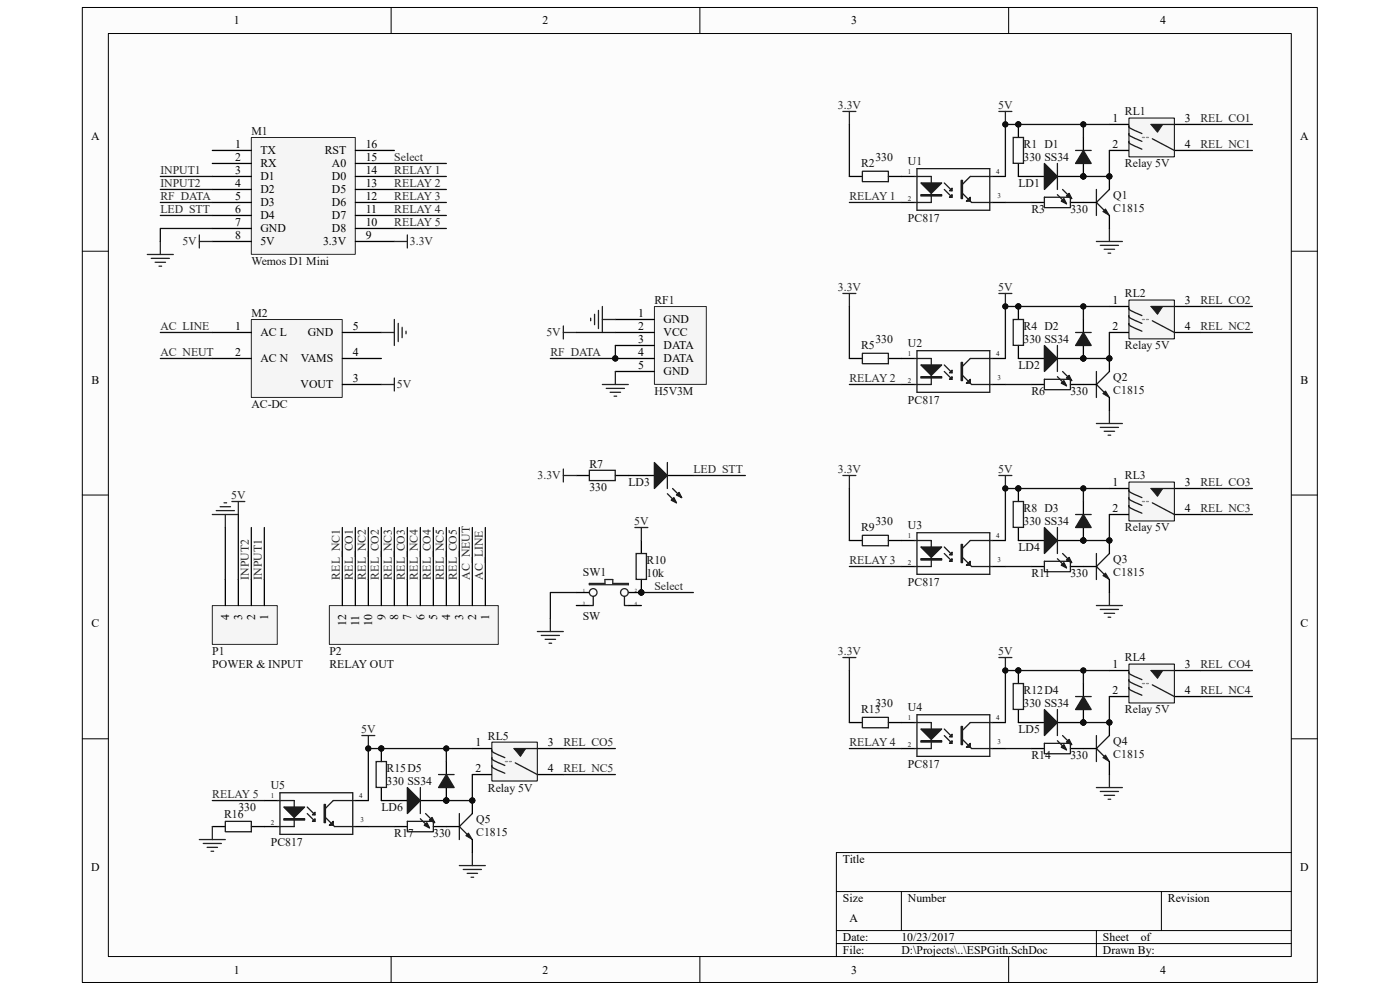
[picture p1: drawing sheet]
<svg xmlns="http://www.w3.org/2000/svg" width="297mm" height="210mm" viewBox="0 0 297 210" stroke-linecap="round" stroke-linejoin="round" font-family="sans-serif">
<path d="M17.5 1.6h262v206.8h-262z" fill="#fcfcfc"/>
<path d="M17.5 1.6h262v206.8h-262z" fill="none" stroke="#000" stroke-width=".21"/>
<path d="M23 7.1h250.9v195.8h-250.9z" fill="#fcfcfc"/>
<g fill="none" stroke="#000" stroke-width=".21">
<path d="M23 7.1h250.9v195.8h-250.9zM83 1.6v5.5M148.5 1.6v5.5M214 1.6v5.5M17.5 53.3h5.5M274 53.3h5.5M17.5 105h5.5M274 105h5.5M17.5 156.7h5.5M274 156.7h5.5M177.4 189.1h96.6M177.4 197.4h96.6"/>
<path d="M191.2 189.1v8.3M232.6 197.4v5.5M246.4 189.1v8.3M274 180.8h-96.6v22.1M83 202.9v5.5M148.5 202.9v5.5M177.4 200.2h96.6M214 202.9v5.5"/>
</g>
<path d="M53.3 29.2h22.1v24.8h-22.1z" fill="#f5f5f5"/>
<path d="M53.3 29.2h22.1v24.8h-22.1z" fill="none" stroke="#262626" stroke-width=".21"/>
<g fill="none" stroke="#000" stroke-width=".28">
<path d="M45 31.9h8.3M45 34.7h8.3M45 37.4h8.3M75.4 31.9h8.3M75.4 34.7h8.3M75.4 37.4h8.3M191.2 37.4h2.8M210.5 37.4h2.8M45 40.2h8.3M45 42.9h8.3M45 45.7h8.3M45 48.5h8.3"/>
<path d="M45 51.2h8.3M75.4 40.2h8.3M75.4 42.9h8.3M75.4 45.7h8.3M75.4 48.5h8.3M75.4 51.2h8.3M191.2 42.9h2.8M210.5 42.9h2.8"/>
</g>
<path d="M194 37.4h3.6v5.5h-3.6M194.5 35.8h15.5v8.8h-15.5zM200.3 38.8l1.7 1.7M210.5 37.4h-4.7l-1.6 1.7M200.3 40.2l1.7 1.6M204.2 41l1.9 1.9h4.4" fill="none" stroke="#1c1c1c" stroke-width=".28"/>
<path d="M195.4 38.8h4.4l-2.2 2.2z" fill="#1c1c1c"/>
<path d="M195.4 38.8h4.4l-2.2 2.2zM195.4 41.3h4.4v.3h-4.4zM195.4 41.4h4.4" fill="none" stroke="#1c1c1c" stroke-width=".28"/>
<path d="M202 41.3v.5h-.6z" fill="#1c1c1c"/>
<path d="M202 41.3v.5h-.6z" fill="none" stroke="#1c1c1c" stroke-width=".28"/>
<path d="M201.4 40.5l.6-.6v.6z" fill="#1c1c1c"/>
<path d="M202 39.9v.6h-.6zM203.9 38.3h.3v3.8h-.3zM204 38.3v3.8" fill="none" stroke="#1c1c1c" stroke-width=".28"/>
<path d="M205 42.7l.8-.9v.9z" fill="#1c1c1c"/>
<path d="M205 42.7l.8-.9v.9zM221.6 41.8h5.5v2.3h-5.5zM232.6 40.2v5.5M235.4 40.2l-2.8 2.7 2.2 2.3" fill="none" stroke="#1c1c1c" stroke-width=".28"/>
<path d="M218.8 42.9h2.8M227.1 42.9h2.7" fill="none" stroke="#000" stroke-width=".28"/>
<path d="M232.6 51.2h5.5M233.4 52h3.9M234.2 52.9h2.3M235.1 53.7h.5M235.4 48.5v2.7" fill="none" stroke="#262626" stroke-width=".28"/>
<path d="M234 44.9l.5-.6 .9 1.4z" fill="#1c1c1c"/>
<path d="M234 44.9l.5-.6 .9 1.4z" fill="none" stroke="#1c1c1c" stroke-width=".21"/>
<path d="M235.4 37.4v2.8M235.4 31.9h4.1M235.4 26.4h4.1M249.1 31.9h5.6M249.1 26.4h5.6M229.8 42.9h2.8M235.4 45.7v2.8" fill="none" stroke="#000" stroke-width=".28"/>
<circle cx="235.3" cy="37.4" r=".54" fill="#0e0e0e" stroke="#0e0e0e" stroke-width=".21"/>
<path d="M239.5 25.1h9.6v8.2h-9.6z" fill="#f5f5f5"/>
<path d="M239.5 25h9.6v8.3h-9.6z" fill="none" stroke="#000" stroke-width=".21"/>
<path d="M239.5 28.3v.3l.3 .3 2.4 1.1M239.5 30v.1a1.65 1.65 0 0 0 1.3 .9l1.4 .6M239.5 26.7v.1a1.65 1.65 0 0 0 1.3 .9l1.4 .6" fill="none" stroke="#1c1c1c" stroke-width=".28"/>
<path d="M244.2 26.4h2.5l-1.1 1.7z" fill="#1c1c1c"/>
<path d="M244.2 26.4h2.5l-1.1 1.7z" fill="none" stroke="#1c1c1c" stroke-width=".21"/>
<path d="M244.2 26.4h4.9M244.5 29.4l4.6 2.5" fill="none" stroke="#1c1c1c" stroke-width=".28"/>
<path d="M243.6 29.2h-1.4" fill="none" stroke="#808080" stroke-width=".28" stroke-dasharray=".4 .4"/>
<path d="M211.9 23.6h2.8M213.3 23.6v2.8" fill="none" stroke="#262626" stroke-width=".28"/>
<g fill="#0e0e0e" stroke="#0e0e0e" stroke-width=".21">
<circle cx="213.3" cy="26.4" r=".54"/>
<circle cx="229.8" cy="37.4" r=".54"/>
</g>
<path d="M229.8 29.2v2.7M229.8 34.7v2.7" fill="none" stroke="#000" stroke-width=".28"/>
<path d="M229.8 31.9l1.7 2.8h-3.3z" fill="#1c1c1c"/>
<path d="M182.9 36.3h5.6v2.2h-5.6zM228.2 31.9h3.3M229.8 31.9l1.7 2.8h-3.3zM194 76h3.6v5.6h-3.6M194.5 74.4h15.5v8.8h-15.5zM200.3 77.4l1.7 1.7M200.3 78.8l1.7 1.7M204.2 79.6l1.9 2h4.4M210.5 76h-4.7l-1.6 1.7" fill="none" stroke="#1c1c1c" stroke-width=".28"/>
<circle cx="229.8" cy="37.4" r=".54" fill="#0e0e0e" stroke="#0e0e0e" stroke-width=".21"/>
<path d="M180.2 37.4h2.7M188.5 37.4h2.7M191.2 76h2.8M210.5 76h2.8M191.2 81.6h2.8M210.5 81.6h2.8" fill="none" stroke="#000" stroke-width=".28"/>
<path d="M195.4 77.4h4.4l-2.2 2.2z" fill="#1c1c1c"/>
<path d="M195.4 77.4h4.4l-2.2 2.2zM195.4 79.9h4.4v.3h-4.4zM195.4 80h4.4" fill="none" stroke="#1c1c1c" stroke-width=".28"/>
<path d="M202 79.9v.6h-.6z" fill="#1c1c1c"/>
<path d="M202 79.9v.6h-.6z" fill="none" stroke="#1c1c1c" stroke-width=".28"/>
<path d="M202 78.5v.6h-.6z" fill="#1c1c1c"/>
<path d="M202 78.5v.6h-.6zM203.9 76.9h.3v3.8h-.3zM204 76.9v3.8" fill="none" stroke="#1c1c1c" stroke-width=".28"/>
<path d="M205 81.3l.8-.8v.8z" fill="#1c1c1c"/>
<path d="M232.6 78.8v5.5M235.4 78.8l-2.8 2.8 2.2 2.2M205 81.3l.8-.8v.8zM221.6 80.5h5.5v2.2h-5.5z" fill="none" stroke="#1c1c1c" stroke-width=".28"/>
<path d="M218.8 81.6h2.8M227.1 81.6h2.7" fill="none" stroke="#000" stroke-width=".28"/>
<path d="M232.6 89.8h5.5M233.4 90.7h3.9M234.2 91.5h2.3M235.1 92.3h.5M235.4 87.1v2.7" fill="none" stroke="#262626" stroke-width=".28"/>
<path d="M234 83.5l.5-.6 .9 1.4z" fill="#1c1c1c"/>
<path d="M234 83.5l.5-.6 .9 1.4z" fill="none" stroke="#1c1c1c" stroke-width=".21"/>
<path d="M235.4 76v2.8M235.4 70.5h4.1M235.4 65h4.1M249.1 70.5h5.6M249.1 65h5.6M229.8 81.6h2.8M235.4 84.3v2.8" fill="none" stroke="#000" stroke-width=".28"/>
<circle cx="235.3" cy="76" r=".54" fill="#0e0e0e" stroke="#0e0e0e" stroke-width=".21"/>
<path d="M239.5 63.7h9.6v8.2h-9.6z" fill="#f5f5f5"/>
<path d="M239.5 63.6h9.6v8.3h-9.6z" fill="none" stroke="#000" stroke-width=".21"/>
<path d="M239.5 66.9v.3l.3 .3 2.4 1.1M239.5 68.6v.1a1.59 1.59 0 0 0 1.3 .9l1.4 .7M239.5 65.3v.1a2.02 2.02 0 0 0 1.4 1l1.3 .5" fill="none" stroke="#1c1c1c" stroke-width=".28"/>
<path d="M244.2 65h2.5l-1.1 1.7z" fill="#1c1c1c"/>
<path d="M244.2 65h2.5l-1.1 1.7z" fill="none" stroke="#1c1c1c" stroke-width=".21"/>
<path d="M244.2 65h4.9M244.5 68l4.6 2.5" fill="none" stroke="#1c1c1c" stroke-width=".28"/>
<path d="M243.6 67.8h-1.4" fill="none" stroke="#808080" stroke-width=".28" stroke-dasharray=".4 .4"/>
<path d="M211.9 62.3h2.8M213.3 62.3v2.7" fill="none" stroke="#262626" stroke-width=".28"/>
<g fill="#0e0e0e" stroke="#0e0e0e" stroke-width=".21">
<circle cx="213.3" cy="65" r=".54"/>
<circle cx="229.8" cy="76" r=".54"/>
</g>
<path d="M229.8 67.8v2.7M229.8 73.3v2.7" fill="none" stroke="#000" stroke-width=".28"/>
<path d="M229.8 70.5l1.7 2.8h-3.3z" fill="#1c1c1c"/>
<path d="M182.9 74.9h5.6v2.2h-5.6zM228.2 70.5h3.3M229.8 70.5l1.7 2.8h-3.3zM194 114.7h3.6v5.5h-3.6M194.5 113h15.5v8.8h-15.5zM200.3 116l1.7 1.7M200.3 117.4l1.7 1.7M204.2 118.2l1.9 2h4.4M210.5 114.7h-4.7l-1.6 1.6" fill="none" stroke="#1c1c1c" stroke-width=".28"/>
<circle cx="229.8" cy="76" r=".54" fill="#0e0e0e" stroke="#0e0e0e" stroke-width=".21"/>
<path d="M180.2 76h2.7M188.5 76h2.7M191.2 114.7h2.8M210.5 114.7h2.8M191.2 120.2h2.8M210.5 120.2h2.8" fill="none" stroke="#000" stroke-width=".28"/>
<path d="M178.8 62.3h2.8M180.2 62.3v2.7" fill="none" stroke="#262626" stroke-width=".28"/>
<path d="M195.4 116h4.4l-2.2 2.2z" fill="#1c1c1c"/>
<path d="M195.4 116h4.4l-2.2 2.2zM195.4 118.5h4.4v.3h-4.4zM195.4 118.7h4.4" fill="none" stroke="#1c1c1c" stroke-width=".28"/>
<path d="M202 118.5v.6h-.6z" fill="#1c1c1c"/>
<path d="M202 118.5v.6h-.6z" fill="none" stroke="#1c1c1c" stroke-width=".28"/>
<path d="M202 117.1v.6h-.6z" fill="#1c1c1c"/>
<path d="M202 117.1v.6h-.6zM203.9 115.5h.3v3.8h-.3zM204 115.5v3.8" fill="none" stroke="#1c1c1c" stroke-width=".28"/>
<path d="M205 119.9l.8-.8v.8z" fill="#1c1c1c"/>
<path d="M205 119.9l.8-.8v.8zM221.6 119.1h5.5v2.2h-5.5zM232.6 117.4v5.5M235.4 117.4l-2.8 2.8 2.2 2.2" fill="none" stroke="#1c1c1c" stroke-width=".28"/>
<path d="M218.8 120.2h2.8M227.1 120.2h2.7" fill="none" stroke="#000" stroke-width=".28"/>
<path d="M232.6 128.4h5.5M233.4 129.3h3.9M234.2 130.1h2.3M235.1 130.9h.5M235.4 125.7v2.7" fill="none" stroke="#262626" stroke-width=".28"/>
<path d="M234 122.1l.5-.5 .9 1.3z" fill="#1c1c1c"/>
<path d="M234 122.1l.5-.5 .9 1.3z" fill="none" stroke="#1c1c1c" stroke-width=".21"/>
<path d="M235.4 114.7v2.7M235.4 109.1h4.1M235.4 103.6h4.1M249.1 109.1h5.6M249.1 103.6h5.6M229.8 120.2h2.8M235.4 122.9v2.8" fill="none" stroke="#000" stroke-width=".28"/>
<circle cx="235.3" cy="114.6" r=".54" fill="#0e0e0e" stroke="#0e0e0e" stroke-width=".21"/>
<path d="M239.5 102.3h9.6v8.2h-9.6z" fill="#f5f5f5"/>
<path d="M239.5 102.3h9.6v8.2h-9.6z" fill="none" stroke="#000" stroke-width=".21"/>
<path d="M239.5 105.6a1.65 1.65 0 0 0 1.3 1l1.4 .6M239.5 107.2v.3l.3 .3 2.4 1.1M239.5 103.9v.1a2.02 2.02 0 0 0 1.4 1l1.3 .6" fill="none" stroke="#1c1c1c" stroke-width=".28"/>
<path d="M244.2 103.6h2.5l-1.1 1.7z" fill="#1c1c1c"/>
<path d="M244.2 103.6h2.5l-1.1 1.7z" fill="none" stroke="#1c1c1c" stroke-width=".21"/>
<path d="M244.2 103.6h4.9M244.5 106.7l4.6 2.4" fill="none" stroke="#1c1c1c" stroke-width=".28"/>
<path d="M243.6 106.4h-1.4" fill="none" stroke="#808080" stroke-width=".28" stroke-dasharray=".4 .4"/>
<path d="M211.9 100.9h2.8M213.3 100.9v2.7" fill="none" stroke="#262626" stroke-width=".28"/>
<g fill="#0e0e0e" stroke="#0e0e0e" stroke-width=".21">
<circle cx="213.3" cy="103.6" r=".54"/>
<circle cx="229.8" cy="114.6" r=".54"/>
</g>
<path d="M229.8 106.4v2.7M229.8 111.9v2.8" fill="none" stroke="#000" stroke-width=".28"/>
<path d="M229.8 109.1l1.7 2.8h-3.3z" fill="#1c1c1c"/>
<path d="M182.9 113.6h5.6v2.2h-5.6zM228.2 109.1h3.3M229.8 109.1l1.7 2.8h-3.3zM194 153.3h3.6v5.5h-3.6M194.5 151.6h15.5v8.8h-15.5zM200.3 154.6l1.7 1.7M200.3 156l1.7 1.7M204.2 156.9l1.9 1.9h4.4M210.5 153.3h-4.7l-1.6 1.6" fill="none" stroke="#1c1c1c" stroke-width=".28"/>
<circle cx="229.8" cy="114.6" r=".54" fill="#0e0e0e" stroke="#0e0e0e" stroke-width=".21"/>
<path d="M180.2 114.7h2.7M188.5 114.7h2.7M191.2 153.3h2.8M191.2 158.8h2.8M210.5 153.3h2.8M210.5 158.8h2.8" fill="none" stroke="#000" stroke-width=".28"/>
<path d="M178.8 100.9h2.8M180.2 100.9v2.7" fill="none" stroke="#262626" stroke-width=".28"/>
<path d="M195.4 154.6h4.4l-2.2 2.3z" fill="#1c1c1c"/>
<path d="M195.4 154.6h4.4l-2.2 2.3zM195.4 157.1h4.4v.3h-4.4zM195.4 157.3h4.4" fill="none" stroke="#1c1c1c" stroke-width=".28"/>
<path d="M201.4 157.7l.6-.6v.6z" fill="#1c1c1c"/>
<path d="M202 157.1v.6h-.6z" fill="none" stroke="#1c1c1c" stroke-width=".28"/>
<path d="M202 155.7v.6h-.6z" fill="#1c1c1c"/>
<path d="M202 155.7v.6h-.6zM203.9 154.1h.3v3.9h-.3zM204 154.1v3.9" fill="none" stroke="#1c1c1c" stroke-width=".28"/>
<path d="M205 158.5l.8-.8v.8z" fill="#1c1c1c"/>
<path d="M205 158.5l.8-.8v.8zM221.6 157.7h5.5v2.2h-5.5zM232.6 156v5.5M235.4 156l-2.8 2.8 2.2 2.2" fill="none" stroke="#1c1c1c" stroke-width=".28"/>
<path d="M218.8 158.8h2.8M227.1 158.8h2.7" fill="none" stroke="#000" stroke-width=".28"/>
<path d="M232.6 167.1h5.5M233.4 167.9h3.9M234.2 168.7h2.3M235.1 169.5h.5M235.4 164.3v2.8" fill="none" stroke="#262626" stroke-width=".28"/>
<path d="M234 160.7l.5-.5 .9 1.3z" fill="#1c1c1c"/>
<path d="M234 160.7l.5-.5 .9 1.3z" fill="none" stroke="#1c1c1c" stroke-width=".21"/>
<path d="M229.8 158.8h2.8M235.4 153.3v2.7M235.4 147.8h4.1M235.4 142.2h4.1M249.1 147.8h5.6M249.1 142.2h5.6M235.4 161.5v2.8" fill="none" stroke="#000" stroke-width=".28"/>
<circle cx="235.3" cy="153.3" r=".54" fill="#0e0e0e" stroke="#0e0e0e" stroke-width=".21"/>
<path d="M239.5 140.9h9.6v8.2h-9.6z" fill="#f5f5f5"/>
<path d="M239.5 140.9h9.6v8.2h-9.6z" fill="none" stroke="#000" stroke-width=".21"/>
<path d="M239.5 144.2a2.02 2.02 0 0 0 1.4 1.1l1.3 .5M239.5 145.8v.1a1.65 1.65 0 0 0 1.3 .9l1.4 .7M239.5 142.5v.1a2.02 2.02 0 0 0 1.4 1l1.3 .6" fill="none" stroke="#1c1c1c" stroke-width=".28"/>
<path d="M244.2 142.2h2.5l-1.1 1.7z" fill="#1c1c1c"/>
<path d="M244.2 142.2h2.5l-1.1 1.7z" fill="none" stroke="#1c1c1c" stroke-width=".21"/>
<path d="M244.2 142.2h4.9M244.5 145.3l4.6 2.5" fill="none" stroke="#1c1c1c" stroke-width=".28"/>
<path d="M243.6 145h-1.4" fill="none" stroke="#808080" stroke-width=".28" stroke-dasharray=".4 .4"/>
<path d="M211.9 139.5h2.8M213.3 139.5v2.7" fill="none" stroke="#262626" stroke-width=".28"/>
<g fill="#0e0e0e" stroke="#0e0e0e" stroke-width=".21">
<circle cx="213.3" cy="142.2" r=".54"/>
<circle cx="229.8" cy="153.3" r=".54"/>
</g>
<path d="M229.8 145v2.8M229.8 150.5v2.8" fill="none" stroke="#000" stroke-width=".28"/>
<path d="M229.8 147.8l1.7 2.7h-3.3z" fill="#1c1c1c"/>
<path d="M182.9 152.2h5.6v2.2h-5.6zM228.2 147.8h3.3M229.8 147.8l1.7 2.7h-3.3zM58.8 169.8h3.6v5.5h-3.6M59.4 168.2h15.4v8.8h-15.4zM65.2 171.2l1.6 1.6M65.2 172.6l1.6 1.6M69 173.4l2 1.9h4.4M75.4 169.8h-4.7l-1.7 1.7" fill="none" stroke="#1c1c1c" stroke-width=".28"/>
<circle cx="229.8" cy="153.3" r=".54" fill="#0e0e0e" stroke="#0e0e0e" stroke-width=".21"/>
<path d="M180.2 153.3h2.7M188.5 153.3h2.7M56.1 169.8h2.7M56.1 175.3h2.7M75.4 169.8h2.7M75.4 175.3h2.7" fill="none" stroke="#000" stroke-width=".28"/>
<path d="M178.8 139.5h2.8M180.2 139.5v2.7" fill="none" stroke="#262626" stroke-width=".28"/>
<path d="M60.2 171.2h4.4l-2.2 2.2z" fill="#1c1c1c"/>
<path d="M60.2 173.8h4.4M60.2 171.2h4.4l-2.2 2.2zM60.2 173.7h4.4v.3h-4.4z" fill="none" stroke="#1c1c1c" stroke-width=".28"/>
<path d="M66.3 174.2l.5-.5v.5z" fill="#1c1c1c"/>
<path d="M66.8 173.7v.5h-.5z" fill="none" stroke="#1c1c1c" stroke-width=".28"/>
<path d="M66.8 172.3v.5h-.5z" fill="#1c1c1c"/>
<path d="M66.3 172.8l.5-.5v.5zM68.8 170.6h.2v3.9h-.2zM68.9 170.6v3.9" fill="none" stroke="#1c1c1c" stroke-width=".28"/>
<path d="M69.9 175.1l.8-.9v.9z" fill="#1c1c1c"/>
<path d="M69.9 175.1l.8-.9v.9zM86.4 174.2h5.5v2.2h-5.5zM97.4 172.6v5.5M100.2 172.6l-2.8 2.7 2.3 2.2" fill="none" stroke="#1c1c1c" stroke-width=".28"/>
<path d="M83.7 175.3h2.7M91.9 175.3h2.8" fill="none" stroke="#000" stroke-width=".28"/>
<path d="M97.4 183.6h5.6M98.3 184.4h3.8M99.1 185.3h2.2M99.9 186.1h.6M100.2 180.8v2.8" fill="none" stroke="#262626" stroke-width=".28"/>
<path d="M98.8 177.3l.6-.6 .8 1.4z" fill="#1c1c1c"/>
<path d="M98.8 177.3l.6-.6 .8 1.4z" fill="none" stroke="#1c1c1c" stroke-width=".21"/>
<path d="M100.2 158.8h4.1M114 158.8h5.5M94.7 175.3h2.7M100.2 169.8v2.8M100.2 178.1v2.7M100.2 164.3h4.1M114 164.3h5.5" fill="none" stroke="#000" stroke-width=".28"/>
<circle cx="100.2" cy="169.8" r=".54" fill="#0e0e0e" stroke="#0e0e0e" stroke-width=".21"/>
<path d="M104.4 157.4h9.6v8.3h-9.6z" fill="#f5f5f5"/>
<path d="M104.4 157.4h9.6v8.3h-9.6z" fill="none" stroke="#000" stroke-width=".21"/>
<path d="M104.3 159.1a1.6 1.6 0 0 0 1.3 1l1.5 .6M104.3 160.7v.1a2.02 2.02 0 0 0 1.5 1l1.3 .6M104.3 162.4v.1a1.59 1.59 0 0 0 1.3 .9l1.5 .6" fill="none" stroke="#1c1c1c" stroke-width=".28"/>
<path d="M109 158.8h2.5l-1.1 1.6z" fill="#1c1c1c"/>
<path d="M109 158.8h2.5l-1.1 1.6z" fill="none" stroke="#1c1c1c" stroke-width=".21"/>
<path d="M109 158.8h5M109.3 161.8l4.7 2.5" fill="none" stroke="#1c1c1c" stroke-width=".28"/>
<path d="M108.5 161.5h-1.4" fill="none" stroke="#808080" stroke-width=".28" stroke-dasharray=".4 .4"/>
<path d="M76.8 156h2.7M78.1 156v2.8" fill="none" stroke="#262626" stroke-width=".28"/>
<g fill="#0e0e0e" stroke="#0e0e0e" stroke-width=".21">
<circle cx="78.1" cy="158.8" r=".54"/>
<circle cx="94.7" cy="169.8" r=".54"/>
</g>
<path d="M94.7 161.5v2.8M94.7 167.1v2.7" fill="none" stroke="#000" stroke-width=".28"/>
<path d="M94.7 164.3l1.6 2.8h-3.3z" fill="#1c1c1c"/>
<path d="M47.8 174.2h5.5v2.2h-5.5zM93 164.3h3.3M94.7 164.3l1.6 2.8h-3.3z" fill="none" stroke="#1c1c1c" stroke-width=".28"/>
<g fill="#0e0e0e" stroke="#0e0e0e" stroke-width=".21">
<circle cx="94.7" cy="169.8" r=".54"/>
<circle cx="229.8" cy="37.4" r=".54"/>
</g>
<path d="M216 37.4h5.6M224.3 37.4h5.5M45 175.3h2.8M53.3 175.3h2.8" fill="none" stroke="#000" stroke-width=".28"/>
<path d="M31.3 54h5.5M32.1 54.8h3.8M32.9 55.6h2.2M33.7 56.5h.6M34 51.2v2.8M42.3 49.8v2.8M42.3 51.2h2.7M83.7 51.2h2.7M86.4 49.8v2.8" fill="none" stroke="#262626" stroke-width=".28"/>
<path d="M221.6 34.7l2.7 2.7-2.7 2.8z" fill="#1c1c1c"/>
<path d="M221.6 34.7l2.7 2.7-2.7 2.8zM224.3 41.3l1.9 1.9M225.4 40.2l2 1.9" fill="none" stroke="#1c1c1c" stroke-width=".28"/>
<path d="M226.2 41.6l.6-.6 .6 1.1z" fill="#1c1c1c"/>
<path d="M226.8 41l.6 1.1-1.2-.5z" fill="none" stroke="#1c1c1c" stroke-width=".28"/>
<path d="M225.1 42.7l.6-.6 .5 1.1z" fill="#1c1c1c"/>
<path d="M214.9 29.2h2.2v5.4h-2.2zM224.3 34.7v5.5M225.7 42.1l.5 1.1-1.1-.5z" fill="none" stroke="#1c1c1c" stroke-width=".28"/>
<g fill="#0e0e0e" stroke="#0e0e0e" stroke-width=".21">
<circle cx="229.8" cy="37.4" r=".54"/>
<circle cx="216" cy="26.4" r=".54"/>
<circle cx="229.8" cy="76" r=".54"/>
</g>
<path d="M216 26.4v2.8M216 34.7v2.7M216 76h5.6M224.3 76h5.5" fill="none" stroke="#000" stroke-width=".28"/>
<path d="M221.6 73.3l2.7 2.7-2.7 2.8z" fill="#1c1c1c"/>
<path d="M221.6 73.3l2.7 2.7-2.7 2.8zM224.3 79.9l1.9 1.9M225.4 78.8l2 1.9" fill="none" stroke="#1c1c1c" stroke-width=".28"/>
<path d="M226.2 80.2l.6-.6 .6 1.1z" fill="#1c1c1c"/>
<path d="M226.8 79.6l.6 1.1-1.2-.5z" fill="none" stroke="#1c1c1c" stroke-width=".28"/>
<path d="M225.1 81.3l.6-.6 .5 1.1z" fill="#1c1c1c"/>
<path d="M214.9 67.8h2.2v5.5h-2.2zM224.3 73.3v5.5M225.7 80.7l.5 1.1-1.1-.5z" fill="none" stroke="#1c1c1c" stroke-width=".28"/>
<g fill="#0e0e0e" stroke="#0e0e0e" stroke-width=".21">
<circle cx="229.8" cy="76" r=".54"/>
<circle cx="216" cy="65" r=".54"/>
<circle cx="229.8" cy="114.6" r=".54"/>
</g>
<path d="M216 65v2.8M216 73.3v2.7M216 114.7h5.6M224.3 114.7h5.5" fill="none" stroke="#000" stroke-width=".28"/>
<path d="M221.6 111.9l2.7 2.8-2.7 2.7z" fill="#1c1c1c"/>
<path d="M221.6 111.9l2.7 2.8-2.7 2.7zM224.3 118.5l1.9 1.9M225.4 117.4l2 1.9" fill="none" stroke="#1c1c1c" stroke-width=".28"/>
<path d="M226.2 118.8l.6-.6 .6 1.1z" fill="#1c1c1c"/>
<path d="M226.8 118.2l.6 1.1-1.2-.5z" fill="none" stroke="#1c1c1c" stroke-width=".28"/>
<path d="M225.1 119.9l.6-.6 .5 1.1z" fill="#1c1c1c"/>
<path d="M214.9 106.4h2.2v5.5h-2.2zM224.3 111.9v5.5M225.7 119.3l.5 1.1-1.1-.5z" fill="none" stroke="#1c1c1c" stroke-width=".28"/>
<g fill="#0e0e0e" stroke="#0e0e0e" stroke-width=".21">
<circle cx="229.8" cy="114.6" r=".54"/>
<circle cx="216" cy="103.6" r=".54"/>
<circle cx="229.8" cy="153.3" r=".54"/>
</g>
<path d="M216 103.6v2.8M216 111.9v2.8M216 153.3h5.6M224.3 153.3h5.5" fill="none" stroke="#000" stroke-width=".28"/>
<path d="M221.6 150.5l2.7 2.8-2.7 2.7z" fill="#1c1c1c"/>
<path d="M221.6 150.5l2.7 2.8-2.7 2.7zM224.3 157.1l1.9 2M225.4 156l2 2" fill="none" stroke="#1c1c1c" stroke-width=".28"/>
<path d="M226.2 157.4l.6-.5 .6 1.1z" fill="#1c1c1c"/>
<path d="M226.8 156.9l.6 1.1-1.2-.6z" fill="none" stroke="#1c1c1c" stroke-width=".28"/>
<path d="M225.1 158.5l.6-.5 .5 1.1z" fill="#1c1c1c"/>
<path d="M214.9 145h2.2v5.5h-2.2zM224.3 150.5v5.5M225.7 158l.5 1.1-1.1-.6z" fill="none" stroke="#1c1c1c" stroke-width=".28"/>
<g fill="#0e0e0e" stroke="#0e0e0e" stroke-width=".21">
<circle cx="229.8" cy="153.3" r=".54"/>
<circle cx="216" cy="142.2" r=".54"/>
<circle cx="94.7" cy="169.8" r=".54"/>
</g>
<path d="M216 142.2v2.8M216 150.5v2.8M80.9 169.8h5.5M89.2 169.8h5.5" fill="none" stroke="#000" stroke-width=".28"/>
<path d="M86.4 167.1l2.8 2.7-2.8 2.8z" fill="#1c1c1c"/>
<path d="M86.4 167.1l2.8 2.7-2.8 2.8zM89.2 173.7l1.9 1.9M90.3 172.6l1.9 1.9" fill="none" stroke="#1c1c1c" stroke-width=".28"/>
<path d="M91.1 174l.6-.6 .5 1.1z" fill="#1c1c1c"/>
<path d="M91.1 174l.6-.6 .5 1.1z" fill="none" stroke="#1c1c1c" stroke-width=".28"/>
<path d="M90 175.1l.6-.6 .5 1.1z" fill="#1c1c1c"/>
<path d="M79.8 161.5h2.2v5.5h-2.2zM89.2 167.1v5.5M90 175.1l.6-.6 .5 1.1z" fill="none" stroke="#1c1c1c" stroke-width=".28"/>
<g fill="#0e0e0e" stroke="#0e0e0e" stroke-width=".21">
<circle cx="94.7" cy="169.8" r=".54"/>
<circle cx="80.9" cy="158.8" r=".54"/>
</g>
<path d="M80.9 158.8v2.7M80.9 167.1v2.7" fill="none" stroke="#000" stroke-width=".28"/>
<path d="M45.9 108.3h3.8M46.7 107.5h2.2M47.5 106.7h.6M47.8 109.1v2.8M49.2 106.4h2.7M50.6 106.4v2.7h-5.6" fill="none" stroke="#262626" stroke-width=".28"/>
<path d="M53.3 67.8h19.3v16.5h-19.3z" fill="#f5f5f5"/>
<path d="M53.3 67.8h19.3v16.5h-19.3z" fill="none" stroke="#262626" stroke-width=".21"/>
<path d="M45 70.5h8.3M45 76h8.3M72.6 70.5h8.3M72.6 76h8.3M72.6 81.6h8.3M136.1 114.7v2.7M122.3 125.7h2.7M122.3 128.4h2.7M133.3 128.4h2.8M136.1 122.9v2.8h-2.8" fill="none" stroke="#000" stroke-width=".28"/>
<g fill="none" stroke="#262626" stroke-width=".28">
<path d="M178.8 23.6h2.8M180.2 23.6v2.8M80.9 70.5h2.8M83.7 67.8v5.5M84.5 68.6v3.9M85.3 69.4v2.2M86.1 70.3v.5M80.9 81.6h2.8M83.7 80.2v2.7M134.7 111.9h2.7M136.1 111.9v2.8M114 134h5.5"/>
<path d="M114.8 134.8h3.9M115.6 135.6h2.3M116.5 136.4h.5M116.8 131.2v2.8M125 123.8h3.3v-.9h1.7v.9h3.3v.2h-8.3zM42.3 178.1h5.5M43.1 178.9h3.9M43.9 179.7h2.2M45 175.3v2.8M44.8 180.6h.5"/>
<circle cx="125.8" cy="125.7" r=".81"/>
<circle cx="132.5" cy="125.7" r=".81"/>
</g>
<circle cx="136" cy="125.7" r=".54" fill="#0e0e0e" stroke="#0e0e0e" stroke-width=".21"/>
<path d="M135 117.4h2.1v5.5h-2.1zM125.9 126.5v1.9h-.9M132.5 126.5v1.9h.8" fill="none" stroke="#1c1c1c" stroke-width=".28"/>
<path d="M138.9 65h10.9v16.5h-10.9z" fill="#f5f5f5"/>
<path d="M138.8 65h11v16.5h-11z" fill="none" stroke="#262626" stroke-width=".21"/>
<path d="M130.5 67.8h8.3M130.5 70.5h8.3M130.5 73.3h8.3M130.5 76h8.3M130.5 78.8h8.3M133.3 100.9h5.5M141.6 100.9h5.5" fill="none" stroke="#000" stroke-width=".28"/>
<circle cx="130.5" cy="76" r=".54" fill="#0e0e0e" stroke="#0e0e0e" stroke-width=".21"/>
<path d="M119.5 69.1v2.8M119.5 70.5h2.8M125.3 67.5v.5M126.1 66.7v2.2M127 65.8v3.9M127.8 65v5.5M127.8 67.8h2.7M130.5 78.8v2.8M127.8 81.6h5.5M128.6 82.4h3.9M129.4 83.2h2.2M130.3 84h.5" fill="none" stroke="#262626" stroke-width=".28"/>
<path d="M138.8 98.1l2.8 2.8-2.8 2.7z" fill="#1c1c1c"/>
<path d="M138.8 98.1l2.8 2.8-2.8 2.7zM141.6 104.7l1.9 2M142.7 103.6l1.9 2" fill="none" stroke="#1c1c1c" stroke-width=".28"/>
<path d="M143.5 105l.6-.5 .5 1.1z" fill="#1c1c1c"/>
<path d="M144.1 104.5l.5 1.1-1.1-.6z" fill="none" stroke="#1c1c1c" stroke-width=".28"/>
<path d="M142.4 106.1l.6-.5 .5 1.1z" fill="#1c1c1c"/>
<path d="M125 99.8h5.5v2.1h-5.5zM141.6 98.1v5.5M142.4 106.1l.6-.5 .5 1.1z" fill="none" stroke="#1c1c1c" stroke-width=".28"/>
<path d="M122.3 100.9h2.7M130.5 100.9h2.8" fill="none" stroke="#000" stroke-width=".28"/>
<path d="M119.5 99.5v2.7M119.5 100.9h2.8" fill="none" stroke="#262626" stroke-width=".28"/>
<path d="M69.9 128.5h35.8v8.2h-35.8z" fill="#f5f5f5"/>
<path d="M69.9 128.5h35.8v8.2h-35.8z" fill="none" stroke="#262626" stroke-width=".21"/>
<path d="M72.6 122.9v5.5M75.4 122.9v5.5M78.1 122.9v5.5M80.9 122.9v5.5M83.7 122.9v5.5M86.4 122.9v5.5M89.2 122.9v5.5M91.9 122.9v5.5M94.7 122.9v5.5M97.4 122.9v5.5M100.2 122.9v5.5M103 122.9v5.5" fill="none" stroke="#000" stroke-width=".28"/>
<path d="M45.1 128.5h13.7v8.2h-13.7z" fill="#f5f5f5"/>
<path d="M45 128.5h13.8v8.2h-13.8z" fill="none" stroke="#262626" stroke-width=".21"/>
<path d="M47.8 122.9v5.5M50.6 122.9v5.5M53.3 122.9v5.5M56.1 122.9v5.5" fill="none" stroke="#000" stroke-width=".28"/>
<g fill="none" stroke="#0e0e0e" stroke-width=".28">
<path d="M34 37.4h11M83.7 37.4h11M83.7 34.7h11M180.2 26.4v11M229.8 26.4h-16.5v11M235.4 26.4h-5.6v2.8M235.4 31.9v5.5h-5.6M254.7 26.4h11M254.7 31.9h11M34 42.9h11M34 40.2h11M34 45.7h11"/>
<path d="M45 48.5h-11v2.7M83.7 42.9h11M83.7 48.5h11M83.7 40.2h11M83.7 45.7h11M180.2 42.9h11M213.3 42.9h5.5M34 70.5h11M34 76h11M122.3 70.5h8.2M130.5 73.3v2.7h-13.7M180.2 65v11"/>
<path d="M229.8 65h-16.5v11M235.4 65h-5.6v2.8M235.4 70.5v5.5h-5.6M254.7 65h11M254.7 70.5h11M180.2 81.6h11M213.3 81.6h5.5M47.8 111.9v11M50.6 109.1v13.8M53.3 111.9v11M56.1 111.9v11M72.6 111.9v11"/>
<path d="M75.4 111.9v11M78.1 111.9v11M80.9 111.9v11M83.7 111.9v11M86.4 111.9v11M89.2 111.9v11M91.9 111.9v11M94.7 111.9v11M97.4 111.9v11M100.2 111.9v11M103 111.9v11M147.1 100.9h11"/>
<path d="M180.2 103.6v11.1M229.8 103.6h-16.5v11.1M235.4 103.6h-5.6v2.8M235.4 109.1v5.6h-5.6M254.7 103.6h11M254.7 109.1h11M122.3 125.7h-5.5v5.5M136.1 125.7h11M180.2 120.2h11M213.3 120.2h5.5M94.7 158.8h-16.6v11M100.2 158.8h-5.5v2.7"/>
<path d="M119.5 158.8h11M180.2 142.2v11.1M180.2 158.8h11M213.3 158.8h5.5M229.8 142.2h-16.5v11.1M235.4 142.2h-5.6v2.8M235.4 147.8v5.5h-5.6M254.7 142.2h11M254.7 147.8h11M45 169.8h11.1M78.1 175.3h5.6M100.2 164.3v5.5h-5.5"/>
<path d="M119.5 164.3h11"/>
</g>
<g fill="#0e0e0e" stroke="#0e0e0e" stroke-width=".21">
<circle cx="229.8" cy="26.4" r=".54"/>
<circle cx="235.3" cy="37.4" r=".54"/>
<circle cx="229.8" cy="37.4" r=".54"/>
<circle cx="213.3" cy="26.4" r=".54"/>
<circle cx="216" cy="26.4" r=".54"/>
<circle cx="229.8" cy="65" r=".54"/>
<circle cx="235.3" cy="76" r=".54"/>
<circle cx="229.8" cy="76" r=".54"/>
<circle cx="213.3" cy="65" r=".54"/>
<circle cx="216" cy="65" r=".54"/>
<circle cx="229.8" cy="103.6" r=".54"/>
<circle cx="235.3" cy="114.6" r=".54"/>
<circle cx="229.8" cy="114.6" r=".54"/>
<circle cx="213.3" cy="103.6" r=".54"/>
<circle cx="216" cy="103.6" r=".54"/>
<circle cx="229.8" cy="142.2" r=".54"/>
<circle cx="235.3" cy="153.3" r=".54"/>
<circle cx="229.8" cy="153.3" r=".54"/>
<circle cx="213.3" cy="142.2" r=".54"/>
<circle cx="216" cy="142.2" r=".54"/>
<circle cx="94.7" cy="158.8" r=".54"/>
<circle cx="100.2" cy="169.8" r=".54"/>
<circle cx="94.7" cy="169.8" r=".54"/>
<circle cx="78.1" cy="158.8" r=".54"/>
<circle cx="80.9" cy="158.8" r=".54"/>
<circle cx="136" cy="125.7" r=".54"/>
<circle cx="130.5" cy="76" r=".54"/>
</g>
<g font-size="2.5">
<text x="49.6" y="5.2">1</text>
<text x="115.1" y="5.2">2</text>
<text x="180.6" y="5.2">3</text>
<text x="246.1" y="5.2">4</text>
<text x="19.3" y="29.7">A</text>
<text x="236" y="25.9">1</text>
<text x="251.4" y="25.9">3</text>
<text x="275.8" y="29.7">A</text>
<text x="49.9" y="31.4">1</text>
<text x="49.9" y="34.1">2</text>
<text x="55.2" y="32.8">TX</text>
<text x="55.2" y="35.5">RX</text>
<text x="68.9" y="32.8">RST</text>
<text x="70.4" y="35.5">A0</text>
<text x="77.6" y="34.1">15</text>
<text x="77.6" y="31.4">16</text>
<text x="236" y="31.4">2</text>
<text x="251.4" y="31.4">4</text>
<text x="49.9" y="36.9">3</text>
<text x="49.9" y="39.6">4</text>
<text x="55.2" y="38.3">D1</text>
<text x="55.2" y="41">D2</text>
<text x="70.4" y="41">D5</text>
<text x="70.4" y="38.3">D0</text>
<text x="77.6" y="39.6">13</text>
<text x="77.6" y="36.9">14</text>
<text x="49.9" y="42.4">5</text>
<text x="49.9" y="45.2">6</text>
<text x="49.9" y="47.9">7</text>
<text x="55.2" y="43.8">D3</text>
<text x="55.2" y="46.5">D4</text>
<text x="70.4" y="46.5">D7</text>
<text x="70.4" y="43.8">D6</text>
<text x="77.6" y="47.9">10</text>
<text x="77.6" y="45.2">11</text>
<text x="77.6" y="42.4">12</text>
<text x="49.9" y="50.7">8</text>
<text x="55.2" y="49.3">GND</text>
<text x="55.2" y="52.1">5V</text>
<text x="68.5" y="52.1">3.3V</text>
<text x="70.4" y="49.3">D8</text>
<text x="77.6" y="50.7">9</text>
<text x="236" y="64.5">1</text>
<text x="251.4" y="64.5">3</text>
<text x="49.9" y="70">1</text>
<text x="55.2" y="71.4">AC L</text>
<text x="65.3" y="71.4">GND</text>
<text x="74.8" y="70">5</text>
<text x="135.4" y="67.2">1</text>
<text x="135.4" y="70">2</text>
<text x="140.8" y="68.6">GND</text>
<text x="140.8" y="71.4">VCC</text>
<text x="236" y="70">2</text>
<text x="251.4" y="70">4</text>
<text x="49.9" y="75.5">2</text>
<text x="55.2" y="76.9">AC N</text>
<text x="63.8" y="76.9">VAMS</text>
<text x="74.8" y="75.5">4</text>
<text x="135.4" y="72.8">3</text>
<text x="135.4" y="75.5">4</text>
<text x="140.8" y="74.1">DATA</text>
<text x="140.8" y="76.9">DATA</text>
<text x="19.4" y="81.4">B</text>
<text x="63.8" y="82.4">VOUT</text>
<text x="74.8" y="81">3</text>
<text x="135.4" y="78.3">5</text>
<text x="140.8" y="79.6">GND</text>
<text x="275.9" y="81.4">B</text>
<text x="236" y="103.1">1</text>
<text x="251.4" y="103.1">3</text>
<text x="236" y="108.6">2</text>
<text x="251.4" y="108.6">4</text>
<text x="48.6" y="131.6" transform="rotate(-90 48.6 131.6)">4</text>
<text x="51.4" y="131.6" transform="rotate(-90 51.4 131.6)">3</text>
<text x="54.2" y="131.6" transform="rotate(-90 54.2 131.6)">2</text>
<text x="56.9" y="131.6" transform="rotate(-90 56.9 131.6)">1</text>
<text x="81.7" y="131.6" transform="rotate(-90 81.7 131.6)">9</text>
<text x="84.5" y="131.6" transform="rotate(-90 84.5 131.6)">8</text>
<text x="87.3" y="131.6" transform="rotate(-90 87.3 131.6)">7</text>
<text x="90" y="131.6" transform="rotate(-90 90 131.6)">6</text>
<text x="92.8" y="131.6" transform="rotate(-90 92.8 131.6)">5</text>
<text x="95.5" y="131.6" transform="rotate(-90 95.5 131.6)">4</text>
<text x="98.3" y="131.6" transform="rotate(-90 98.3 131.6)">3</text>
<text x="101.1" y="131.6" transform="rotate(-90 101.1 131.6)">2</text>
<text x="103.8" y="131.6" transform="rotate(-90 103.8 131.6)">1</text>
<text x="19.4" y="133.1">C</text>
<text x="73.5" y="132.9" transform="rotate(-90 73.5 132.9)">12</text>
<text x="76.2" y="132.8" transform="rotate(-90 76.2 132.8)">11</text>
<text x="79" y="132.9" transform="rotate(-90 79 132.9)">10</text>
<text x="275.9" y="133.1">C</text>
<text x="236" y="141.7">1</text>
<text x="251.4" y="141.7">3</text>
<text x="236" y="147.2">2</text>
<text x="251.4" y="147.2">4</text>
<text x="100.9" y="158.2">1</text>
<text x="116.2" y="158.2">3</text>
<text x="100.9" y="163.8">2</text>
<text x="116.2" y="163.8">4</text>
<text x="19.3" y="184.8">D</text>
<text x="178.8" y="183.1">Title</text>
<text x="275.8" y="184.8">D</text>
<text x="178.8" y="191.3">Size</text>
<text x="192.6" y="191.3">Number</text>
<text x="247.8" y="191.3">Revision</text>
<text x="180.2" y="195.5">A</text>
<text x="178.8" y="199.6">Date:</text>
<text x="178.8" y="202.4">File:</text>
<text x="191.2" y="199.6">10/23/2017</text>
<text x="191.2" y="202.4">D:\Projects\..\ESPGith.SchDoc</text>
<text x="234" y="199.6">Sheet</text>
<text x="234" y="202.4">Drawn By:</text>
<text x="242" y="199.6">of</text>
<text x="49.6" y="206.5">1</text>
<text x="115.1" y="206.5">2</text>
<text x="180.6" y="206.5">3</text>
<text x="246.1" y="206.5">4</text>
</g>
<g font-size="2.5" fill="#262626">
<text x="177.7" y="23.1">3.3V</text>
<text x="211.8" y="23.1">5V</text>
<text x="254.7" y="25.9">REL_CO1</text>
<text x="83.7" y="34.1">Select</text>
<text x="254.7" y="31.4">REL_NC1</text>
<text x="34" y="36.9">INPUT1</text>
<text x="34" y="39.6">INPUT2</text>
<text x="83.7" y="36.9">RELAY 1</text>
<text x="83.7" y="39.6">RELAY 2</text>
<text x="34" y="45.2">LED_STT</text>
<text x="34" y="42.4">RF_DATA</text>
<text x="83.7" y="42.4">RELAY 3</text>
<text x="83.7" y="45.2">RELAY 4</text>
<text x="83.7" y="47.9">RELAY 5</text>
<text x="180.2" y="42.4">RELAY 1</text>
<text x="38.7" y="52.1">5V</text>
<text x="87" y="52.1">3.3V</text>
<text x="177.7" y="61.7">3.3V</text>
<text x="211.8" y="61.7">5V</text>
<text x="254.7" y="64.5">REL_CO2</text>
<text x="34" y="70">AC_LINE</text>
<text x="115.9" y="71.4">5V</text>
<text x="254.7" y="70">REL_NC2</text>
<text x="34" y="75.5">AC_NEUT</text>
<text x="116.8" y="75.5">RF_DATA</text>
<text x="84.2" y="82.4">5V</text>
<text x="180.2" y="81">RELAY 2</text>
<text x="114" y="101.7">3.3V</text>
<text x="147.1" y="100.3">LED_STT</text>
<text x="177.7" y="100.3">3.3V</text>
<text x="211.8" y="100.3">5V</text>
<text x="49" y="105.8">5V</text>
<text x="254.7" y="103.1">REL_CO3</text>
<text x="134.5" y="111.4">5V</text>
<text x="254.7" y="108.6">REL_NC3</text>
<text x="180.2" y="119.6">RELAY 3</text>
<text x="52.8" y="122.9" transform="rotate(-90 52.8 122.9)">INPUT2</text>
<text x="55.5" y="122.9" transform="rotate(-90 55.5 122.9)">INPUT1</text>
<text x="72.1" y="122.9" transform="rotate(-90 72.1 122.9)">REL_NC1</text>
<text x="74.8" y="122.9" transform="rotate(-90 74.8 122.9)">REL_CO1</text>
<text x="77.6" y="122.9" transform="rotate(-90 77.6 122.9)">REL_NC2</text>
<text x="80.4" y="122.9" transform="rotate(-90 80.4 122.9)">REL_CO2</text>
<text x="83.1" y="122.9" transform="rotate(-90 83.1 122.9)">REL_NC3</text>
<text x="85.9" y="122.9" transform="rotate(-90 85.9 122.9)">REL_CO3</text>
<text x="88.6" y="122.9" transform="rotate(-90 88.6 122.9)">REL_NC4</text>
<text x="91.4" y="122.9" transform="rotate(-90 91.4 122.9)">REL_CO4</text>
<text x="94.1" y="122.9" transform="rotate(-90 94.1 122.9)">REL_NC5</text>
<text x="96.9" y="122.9" transform="rotate(-90 96.9 122.9)">REL_CO5</text>
<text x="99.7" y="122.9" transform="rotate(-90 99.7 122.9)">AC_NEUT</text>
<text x="102.4" y="122.9" transform="rotate(-90 102.4 122.9)">AC_LINE</text>
<text x="138.8" y="125.2">Select</text>
<text x="177.7" y="138.9">3.3V</text>
<text x="211.8" y="138.9">5V</text>
<text x="254.7" y="141.7">REL_CO4</text>
<text x="254.7" y="147.2">REL_NC4</text>
<text x="76.6" y="155.5">5V</text>
<text x="119.5" y="158.2">REL_CO5</text>
<text x="180.2" y="158.2">RELAY 4</text>
<text x="119.5" y="163.8">REL_NC5</text>
<text x="45" y="169.3">RELAY 5</text>
</g>
<g font-size="2.5" fill="#0e0e0e">
<text x="53.3" y="28.6">M1</text>
<text x="238.7" y="24.5">RL1</text>
<text x="182.7" y="35.5">R2</text>
<text x="185.7" y="34.1">330</text>
<text x="192.6" y="35">U1</text>
<text x="217.1" y="34.1">330 SS34</text>
<text x="217.1" y="31.4">R1 D1</text>
<text x="238.7" y="35.5">Relay 5V</text>
<text x="216.1" y="39.6">LD1</text>
<text x="192.6" y="47.1">PC817</text>
<text x="218.8" y="45.2">R3</text>
<text x="227.1" y="45.2">330</text>
<text x="236.2" y="42.1">Q1</text>
<text x="236.2" y="44.9">C1815</text>
<text x="53.3" y="56.2">Wemos D1 Mini</text>
<text x="138.8" y="64.5">RF1</text>
<text x="238.7" y="63.1">RL2</text>
<text x="53.3" y="67.2">M2</text>
<text x="217.1" y="70">R4 D2</text>
<text x="182.7" y="74.1">R5</text>
<text x="185.7" y="72.8">330</text>
<text x="192.6" y="73.6">U2</text>
<text x="217.1" y="72.8">330 SS34</text>
<text x="238.7" y="74.1">Relay 5V</text>
<text x="138.8" y="83.8">H5V3M</text>
<text x="216.1" y="78.3">LD2</text>
<text x="218.8" y="83.8">R6</text>
<text x="227.1" y="83.8">330</text>
<text x="236.2" y="80.8">Q2</text>
<text x="236.2" y="83.5">C1815</text>
<text x="53.3" y="86.5">AC-DC</text>
<text x="192.6" y="85.7">PC817</text>
<text x="125" y="99.2">R7</text>
<text x="238.7" y="101.7">RL3</text>
<text x="125" y="104.2">330</text>
<text x="133.3" y="103.1">LD3</text>
<text x="182.7" y="112.7">R9</text>
<text x="185.7" y="111.4">330</text>
<text x="192.6" y="112.2">U3</text>
<text x="217.1" y="111.4">330 SS34</text>
<text x="217.1" y="108.6">R8 D3</text>
<text x="238.7" y="112.7">Relay 5V</text>
<text x="137.2" y="119.6">R10</text>
<text x="216.1" y="116.9">LD4</text>
<text x="236.2" y="119.4">Q3</text>
<text x="123.7" y="122.1">SW1</text>
<text x="137.2" y="122.4">10k</text>
<text x="192.6" y="124.3">PC817</text>
<text x="218.8" y="122.4">R11</text>
<text x="227.1" y="122.4">330</text>
<text x="236.2" y="122.1">C1815</text>
<text x="123.7" y="131.5">SW</text>
<text x="45" y="138.9">P1</text>
<text x="45" y="141.7">POWER &amp; INPUT</text>
<text x="69.9" y="138.9">P2</text>
<text x="69.9" y="141.7">RELAY OUT</text>
<text x="238.7" y="140.3">RL4</text>
<text x="185.7" y="150">330</text>
<text x="217.1" y="150">330 SS34</text>
<text x="217.1" y="147.2">R12D4</text>
<text x="182.7" y="151.3">R13</text>
<text x="192.6" y="150.8">U4</text>
<text x="216.1" y="155.5">LD5</text>
<text x="238.7" y="151.3">Relay 5V</text>
<text x="103.5" y="156.9">RL5</text>
<text x="218.8" y="161">R14</text>
<text x="227.1" y="161">330</text>
<text x="236.2" y="158">Q4</text>
<text x="236.2" y="160.7">C1815</text>
<text x="57.4" y="167.3">U5</text>
<text x="82" y="166.5">330 SS34</text>
<text x="82" y="163.8">R15D5</text>
<text x="103.5" y="167.9">Relay 5V</text>
<text x="192.6" y="162.9">PC817</text>
<text x="47.5" y="173.4">R16</text>
<text x="50.6" y="172">330</text>
<text x="80.9" y="172">LD6</text>
<text x="57.4" y="179.5">PC817</text>
<text x="83.7" y="177.5">R17</text>
<text x="91.9" y="177.5">330</text>
<text x="101" y="174.5">Q5</text>
<text x="101" y="177.3">C1815</text>
</g>
<g font-size="1.5" fill="#0e0e0e">
<text x="192.6" y="36.8">1</text>
<text x="211.4" y="36.8">4</text>
<text x="192.6" y="42.6">2</text>
<text x="211.6" y="42.1">3</text>
<text x="192.6" y="75.4">1</text>
<text x="211.4" y="75.4">4</text>
<text x="192.6" y="81.2">2</text>
<text x="211.6" y="80.7">3</text>
<text x="192.6" y="114.1">1</text>
<text x="192.6" y="119.8">2</text>
<text x="211.4" y="114.1">4</text>
<text x="211.6" y="119.3">3</text>
<text x="192.6" y="152.7">1</text>
<text x="211.4" y="152.7">4</text>
<text x="192.6" y="158.5">2</text>
<text x="211.6" y="157.9">3</text>
<text x="57.4" y="169.2">1</text>
<text x="76.2" y="169.2">4</text>
<text x="57.4" y="175">2</text>
<text x="76.5" y="174.5">3</text>
</g>
<g font-size="1" fill="#0e0e0e">
<text x="123.7" y="125.5">1</text>
<text x="134.7" y="125.5">2</text>
<text x="123.7" y="128.2">3</text>
<text x="134.7" y="128.2">4</text>
</g>
</svg>
